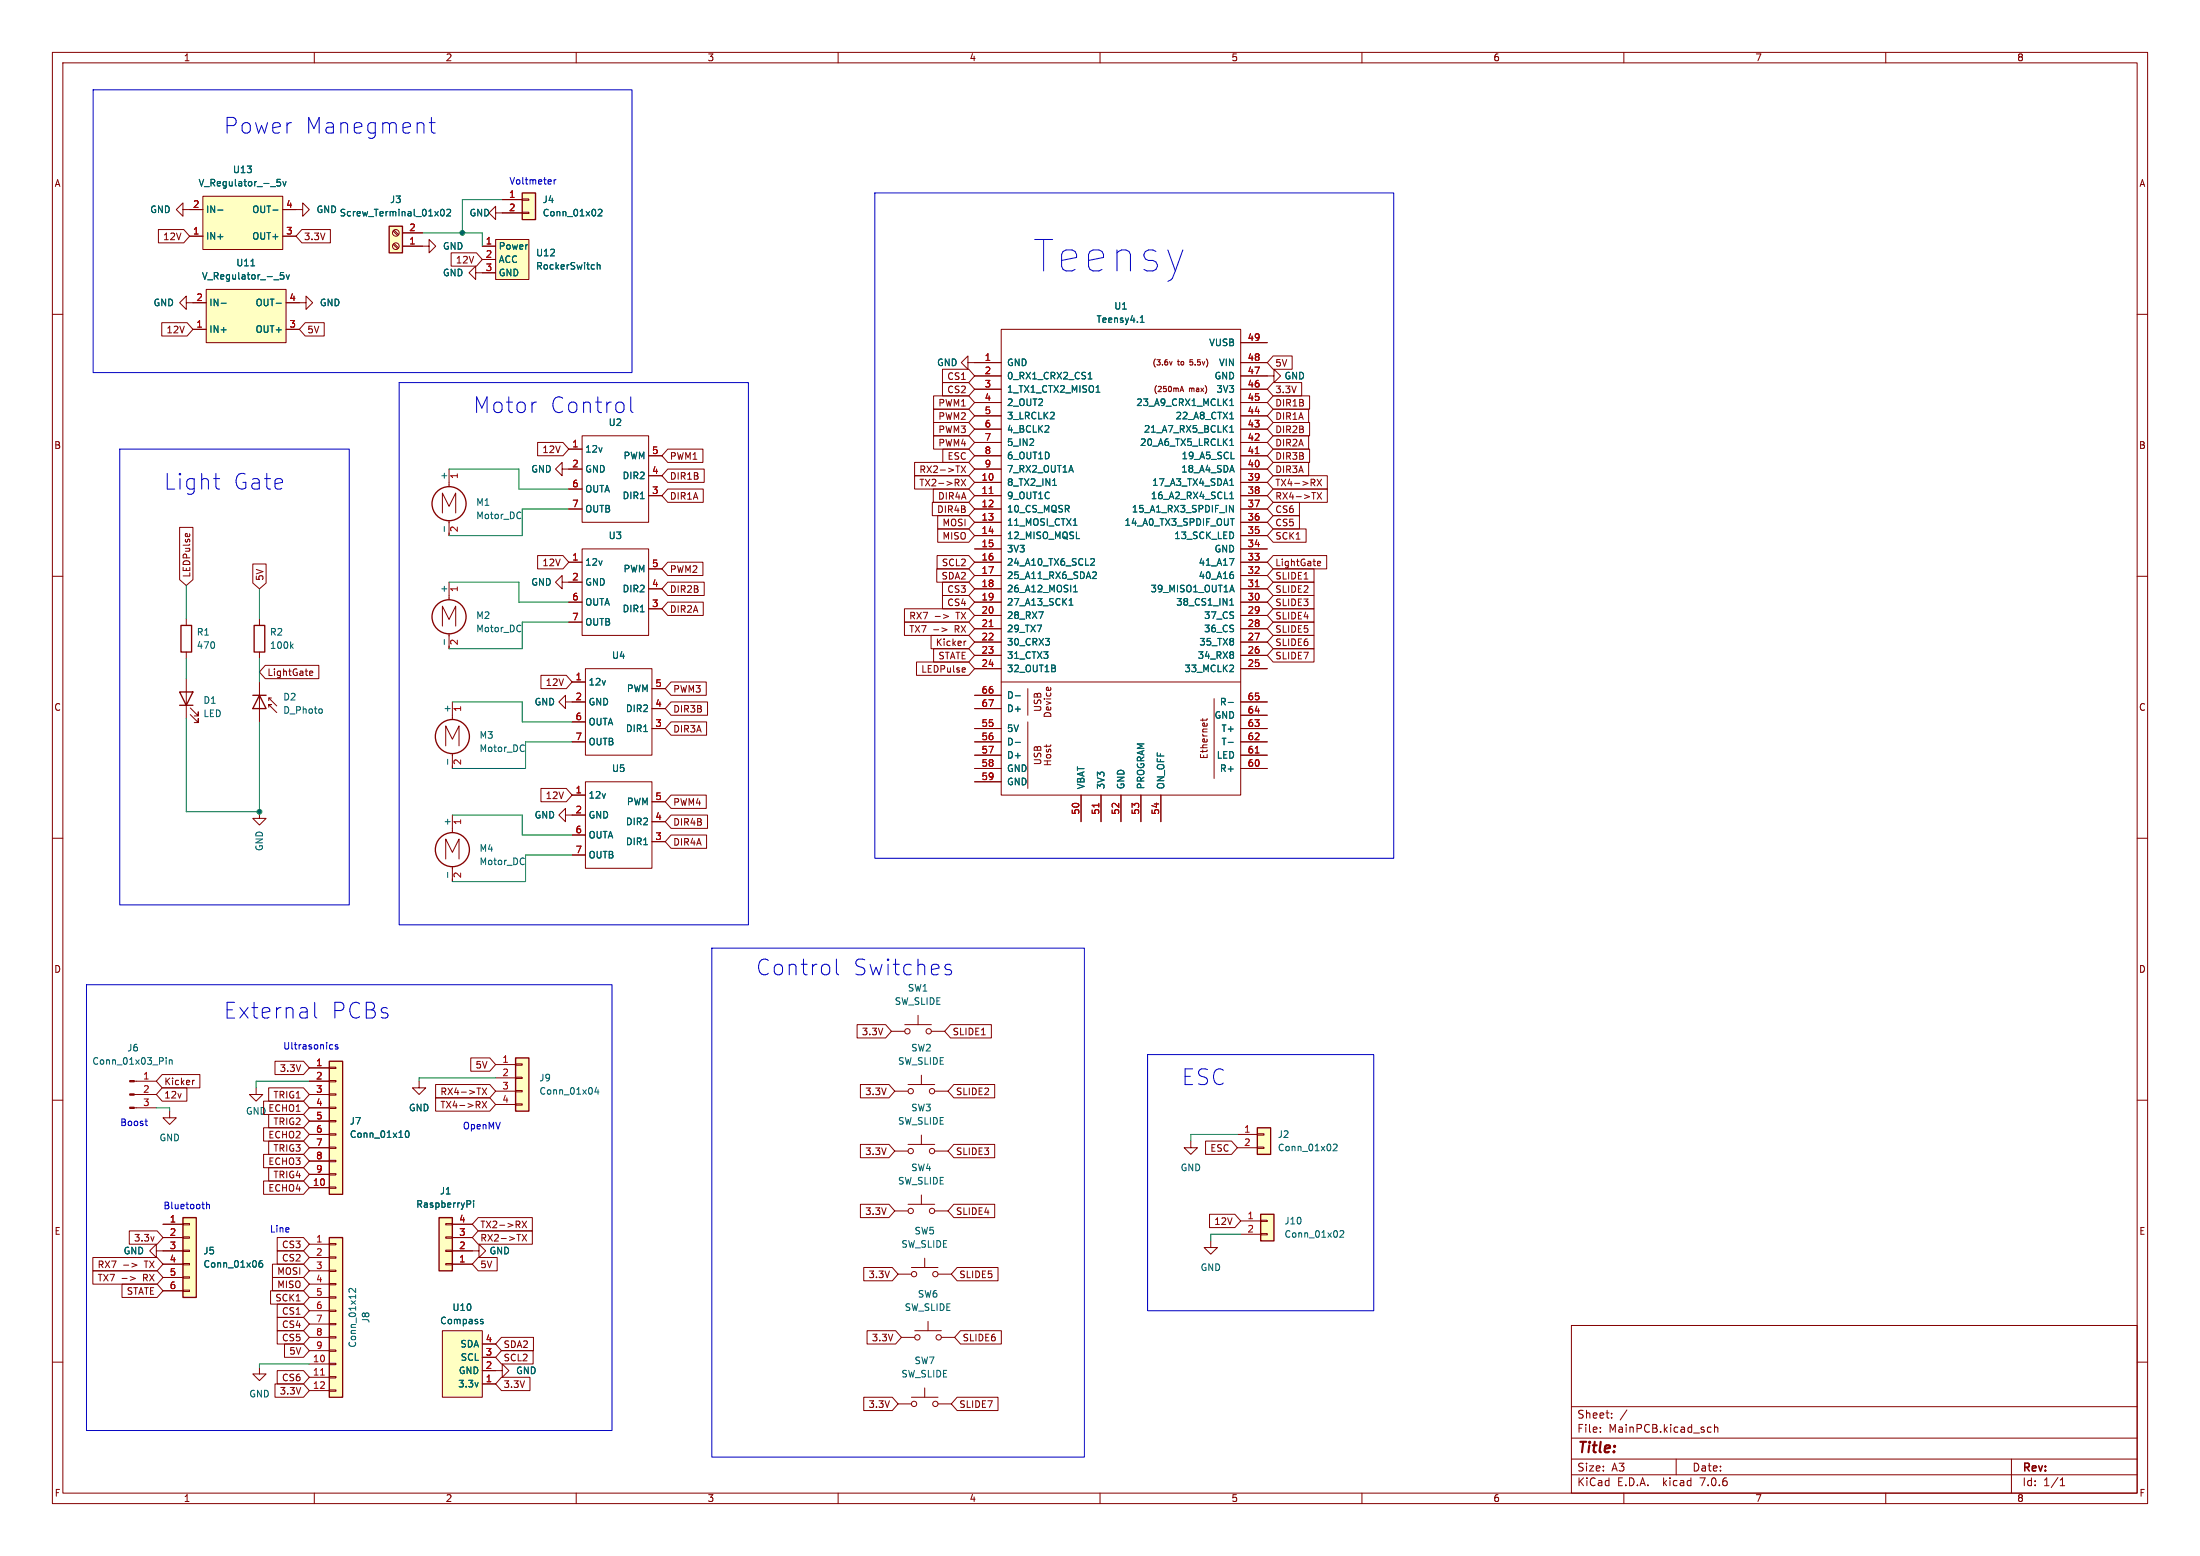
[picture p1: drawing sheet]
<svg xmlns="http://www.w3.org/2000/svg" width="420mm" height="297mm" viewBox="0 0 420 297" stroke-linecap="round" stroke-linejoin="round" font-family="sans-serif">
<g fill="none" stroke="#840000" stroke-width=".19">
<path d="M10 10h400v277h-400zM12 12h396v273h-396zM60 10v2M110 10v2M160 10v2M210 10v2M260 10v2M310 10v2M360 10v2M38.7 37.5h15.3v10.1h-15.3zM95.9 38.1h3.8M99.7 38h1.3v.2h-1.3z"/>
<path d="M10 60h2M30.2 43.8h4.9l1.1 1.3-1.1 1.3h-4.9zM34.9 40v-1.3l-1.2 1.3 1.2 1.3v-1.3h3.8M35.6 57.8v-1.3l-1.3 1.3 1.3 1.3v-1.3h3.8M36.2 45.1h2.5M39.4 55.2h15.2v10.2h-15.2zM54 40h3.8v-1.3l1.3 1.3-1.3 1.3v-1.3M54 45.1h2.5M54.6 57.8h3.8v-1.3l1.3 1.3-1.3 1.3v-1.3M57.6 43.8h5.5v2.6h-5.5l-1.1-1.3zM75.1 44.1l.8 .9M75.1 46.7l.8 .8"/>
<path d="M75.2 43.9l.9 .9M75.2 46.5l.9 .8M76.8 47h5.1v-1.3l1.3 1.3-1.3 1.3v-1.3M76.8 44.5h3.8M86.1 48.3h4.9l1.1 1.2-1.1 1.3h-4.9zM90.8 52.1v-1.3l-1.3 1.3 1.3 1.2v-1.2h3.8M92.1 47h2.5M92.1 49.5h2.5M94.6 45.7h6.4v7.6h-6.4zM94.6 40.6v-1.2l-1.3 1.2 1.3 1.3v-1.3h5.1M99.7 40.5h1.3v.3h-1.3zM408 60h2"/>
<path d="M30.9 61.6h4.8l1.1 1.3-1.1 1.2h-4.8zM36.8 62.9h2.6M54.6 62.9h2.5M58.3 61.6h3.6v2.5h-3.6l-1.2-1.2zM178.2 75.6h6.7l1.2 1.2-1.2 1.3h-6.7zM178.2 78.1h6.7l1.2 1.3-1.2 1.2h-6.7zM179.9 70.5h5l1.2 1.3-1.2 1.2h-5zM179.9 73h5l1.2 1.3-1.2 1.3h-5zM184.8 69.2v-1.3l-1.3 1.3 1.3 1.3v-1.3h6.3M186.1 79.4h5M186.1 76.8h5M186.1 74.3h5"/>
<path d="M186.1 71.8h5M191.1 62.9h45.8v88.9h-45.8zM223.8 69l-.3 .7M225.3 74.8l.3-1.1 .4 1.1M225.4 74.5h.5M236.9 71.8h6.3v-1.3l1.3 1.3-1.3 1.2v-1.2M236.9 79.4h5M236.9 76.8h5M236.9 74.3h5M236.9 69.2h5M236.9 65.4h5M243 73h5.5v2.6h-5.5l-1.1-1.3z"/>
<path d="M243 75.6h7v2.5h-7l-1.1-1.3zM243 78.1h6.8v2.5h-6.8l-1.1-1.2zM243 67.9h3.7v2.6h-3.7l-1.1-1.3zM84.5 97.9v-3.8l1.2 2.5 1.3-2.5v3.8M85.7 89.5v3.4M85.7 99.4v2.8M102.6 84.5h4.9l1.1 1.2-1.1 1.3h-4.9zM107.3 89.5v-1.2l-1.3 1.2 1.3 1.3v-1.3h3.8M108.6 85.7h2.5M108.6 93.3h2.5M108.6 97.2h2.5M111.1 83.2h12.7v16.5h-12.7z"/>
<path d="M123.8 94.6h2.6M123.8 90.8h2.6M123.8 87h2.6M127.5 85.7h6.7v2.6h-6.7l-1.1-1.3zM127.5 89.5h6.9v2.6h-6.9l-1.1-1.3zM127.5 93.3h6.8v2.6h-6.8l-1.1-1.3zM174.6 88.3h10.3l1.2 1.2-1.2 1.3h-10.3zM174.6 90.8h10.3l1.2 1.3-1.2 1.2h-10.3zM178 95.9h6.9l1.2 1.3-1.2 1.2h-6.9zM178.2 93.3h6.7l1.2 1.3-1.2 1.3h-6.7zM178.2 80.6h6.7l1.2 1.3-1.2 1.3h-6.7zM178.2 83.2h6.7l1.2 1.3-1.2 1.2h-6.7z"/>
<path d="M179 98.4h5.9l1.2 1.3-1.2 1.3h-5.9zM180 85.7h4.9l1.2 1.3-1.2 1.3h-4.9zM183.5 88.9l.8 1.3M183.5 91.5l.8 1.2M184.3 88.9l-.8 1.3M184.3 91.5l-.8 1.2M186.1 89.5h5M186.1 94.6h5M186.1 87h5M186.1 97.2h5M186.1 92.1h5M186.1 99.7h5"/>
<path d="M186.1 84.5h5M186.1 81.9h5M236.9 89.5h5M236.9 94.6h5M236.9 87h5M236.9 97.2h5M236.9 92.1h5M236.9 99.7h5M236.9 84.5h5M236.9 81.9h5M243 93.3h10.4v2.6h-10.4l-1.1-1.3zM243 85.7h7v2.6h-7l-1.1-1.3z"/>
<path d="M243 95.9h5.1v2.5h-5.1l-1.1-1.2zM243 88.3h6.8v2.5h-6.8l-1.1-1.3zM243 80.6h7v2.6h-7l-1.1-1.3zM243 98.4h5.1v2.6h-5.1l-1.1-1.3zM243 83.2h6.8v2.5h-6.8l-1.1-1.2zM243 90.8h10.4v2.5h-10.4l-1.1-1.2zM251.4 94l.9 1.3M251.4 91.5l.9 1.2M252.3 94l-.9 1.3M252.3 91.5l-.9 1.2M10 110h2M34.3 100.7h2.5v9.9l-1.2 1.2-1.3-1.2z"/>
<path d="M35.4 102l.3-.2 .1 .6M35.6 118.1v1.3M36.2 101.9v.1M48.3 107.7h2.5v3.6l-1.3 1.1-1.2-1.1zM49.5 118.1v1.3M84.5 119.5v-3.8l1.2 2.5 1.3-2.5v3.8M85.7 111.1v3.4M102.6 106h4.9l1.1 1.3-1.1 1.3h-4.9zM107.3 111.1v-1.2l-1.3 1.2 1.3 1.3v-1.3h3.8M108.6 107.3h2.5M108.6 114.9h2.5M108.6 118.7h2.5"/>
<path d="M111.1 104.8h12.7v16.5h-12.7zM123.8 116.2h2.6M123.8 112.4h2.6M123.8 108.6h2.6M127.5 111.1h6.9v2.6h-6.9l-1.1-1.3zM127.5 114.9h6.8v2.6h-6.8l-1.1-1.3zM127.5 107.3h6.7v2.6h-6.7l-1.1-1.3zM172.7 118.7h12.2l1.2 1.3-1.2 1.3h-12.2zM172.7 116.2h12.2l1.2 1.3-1.2 1.2h-12.2zM178.5 117.7h1M178.8 108.6h6.1l1.2 1.3-1.2 1.2h-6.1zM178.9 106h6l1.2 1.3-1.2 1.3h-6z"/>
<path d="M179 101h5.9l1.2 1.2-1.2 1.3h-5.9zM179.8 119.8l1 .4-1 .4M179.9 113.7h5l1.2 1.2-1.2 1.3h-5zM179.9 111.1h5l1.2 1.3-1.2 1.3h-5zM180.1 117.3l1 .4-1 .3M186.1 107.3h5M186.1 112.4h5M186.1 114.9h5M186.1 102.2h5M186.1 104.8h5M186.1 109.9h5M186.1 117.5h5"/>
<path d="M236.9 107.3h5M236.9 112.4h5M236.9 114.9h5M236.9 102.2h5M236.9 104.8h5M236.9 109.9h5M236.9 117.5h5M243 113.7h7.9v2.5h-7.9l-1.1-1.3zM243 118.7h7.9v2.6h-7.9l-1.1-1.3zM243 106h10.3v2.6h-10.3l-1.1-1.3zM243 101h6.3v2.5h-6.3l-1.1-1.3zM243 108.6h7.9v2.5h-7.9l-1.1-1.2z"/>
<path d="M243 111.1h7.9v2.6h-7.9l-1.1-1.3zM243 116.2h7.9v2.5h-7.9l-1.1-1.2zM251.6 107.9h.5M251.6 107.2l.3-.1 .2 .3-.6 .2M408 110h2M35.6 124.5v1.2M35.6 129.5v7.7M36.3 136.4l1.5 1.5v-.7v.7h-.7M36.3 135.1l1.5 1.6v-.8v.8h-.7M49.5 124.5v1.2M49.5 130.2v7.6M50.6 127h10.3v2.5h-10.3l-1.1-1.2z"/>
<path d="M51.3 135v-.5h.5h-.5l1.5 1.5M51.3 133.2v.5M51.8 133.2h-.5l1.5 1.5M59.2 128.9h.4M59.2 128.2l.3-.1 .2 .3-.6 .1M85.7 121v2.8M86.4 134v3.3M103.3 128.9h4.8l1.1 1.3-1.1 1.2h-4.8zM107.9 134v-1.3l-1.2 1.3 1.2 1.3v-1.3h3.9M109.2 130.2h2.6M109.2 137.8h2.6M111.8 127.6h12.7v16.5h-12.7z"/>
<path d="M124.5 139.1h2.5M124.5 135.3h2.5M124.5 131.4h2.5M128.1 137.8h6.8v2.5h-6.8l-1.1-1.2zM128.1 130.2h6.7v2.5h-6.7l-1.1-1.3zM128.1 134h7v2.5h-7l-1.1-1.2zM175 126.4h9.9l1.2 1.2-1.2 1.3h-9.9zM177.7 121.3h7.2l1.2 1.3-1.2 1.2h-7.2zM178.2 123.8h6.7l1.2 1.3-1.2 1.3h-6.7zM178.2 120.2h1M184.1 127.5l.2 .3-.6 .1M184.2 128.2l-.1 .1"/>
<path d="M184.4 122.4l-.4 .2M186.1 139.1h5M186.1 135.3h5M186.1 120h5M186.1 122.6h5M186.1 125.1h5M186.1 127.6h5M186.1 132.7h5M191.1 130.2h45.8M196.2 131.4v5.1M196.2 137.8v12.7M199.8 131.2h.3l.1 .6"/>
<path d="M229.6 137.2v.4M230.4 137.2l-.1 .3h-1.1M231.8 133.4v15.2M236.9 134h5M236.9 139.1h5M236.9 120h5M236.9 122.6h5M236.9 125.1h5M236.9 127.6h5M236.9 136.5h5M243 123.8h7.9v2.6h-7.9l-1.1-1.3zM243 121.3h7.9v2.5h-7.9l-1.1-1.2z"/>
<path d="M10 160h2M49.5 154.9v1.3h1.3l-1.3 1.3-1.2-1.3h1.2M85.1 142.4v-3.8l1.3 2.5 1.2-2.5v3.8M86.4 143.8v2.9M86.4 155.6v3.3M103.3 150.5h4.8l1.1 1.3-1.1 1.2h-4.8zM107.9 155.6v-1.3l-1.2 1.3 1.2 1.2v-1.2h3.9M109.2 151.8h2.6M109.2 159.4h2.6M109.2 141.6h2.6M111.8 149.2h12.7v16.5h-12.7zM124.5 156.8h2.5"/>
<path d="M124.5 153h2.5M128.1 151.8h6.7v2.5h-6.7l-1.1-1.3zM128.1 155.6h7v2.5h-7l-1.1-1.3zM128.1 159.4h6.8v2.5h-6.8l-1.1-1.2zM186.1 141.6h5M186.1 144.1h5M186.1 146.7h5M186.1 149.2h5M199.8 142.1v.5M200.6 142.1v.2M206.4 151.8v5M210.2 151.8v5"/>
<path d="M214 151.8v5M217.8 151.8v5M221.6 151.8v5M236.9 141.6h5M236.9 144.1h5M236.9 146.7h5M408 160h2M85.1 164v-3.9l1.3 2.6 1.2-2.6v3.9M86.4 165.4v2.9M109.2 163.2h2.6M124.5 160.7h2.5M163.6 195.6h5.5l1.1 1.3-1.1 1.2h-5.5z"/>
<path d="M170.2 196.9h2.5M172.7 195.6h5.1M175.3 193.8v1.8M177.8 196.9h2.5M181.5 195.6h7.8v2.5h-7.8l-1.2-1.2zM10 210h2M25.6 206.4h4.2M25.6 208.9h4.2M25.6 211.5h4.2M31 207.6h4.7v2.6h-4.7l-1.2-1.3zM31 205.1h7.2v2.5h-7.2l-1.2-1.2zM32.4 212.1v1.3h-1.3l1.3 1.2 1.3-1.2h-1.3"/>
<path d="M37.1 206.2l-.3 .2M48.9 207.6v1.3h1.3l-1.3 1.3-1.3-1.3h1.3M50.3 210.2h7.6l1.2 1.3-1.2 1.2h-7.6zM50.3 215.3h7.6l1.2 1.2-1.2 1.3h-7.6zM51.3 207.6h6.6l1.2 1.3-1.2 1.3h-6.6zM51.3 212.7h6.6l1.2 1.3-1.2 1.3h-6.6zM51.3 217.8h6.6l1.2 1.3-1.2 1.2h-6.6zM52.5 202.6h5.4l1.2 1.2-1.2 1.3h-5.4zM59.1 203.8h3.8M59.1 206.4h3.8M59.1 208.9h3.8M59.1 211.5h3.8"/>
<path d="M59.1 214h3.8M59.1 216.5h3.8M59.1 219.1h3.8M62.9 218.9h1.2v.3h-1.2zM62.9 216.4h1.2v.3h-1.2zM62.9 213.9h1.2v.2h-1.2zM62.9 211.3h1.2v.3h-1.2zM62.9 208.8h1.2v.2h-1.2zM62.9 206.2h1.2v.3h-1.2zM62.9 203.7h1.2v.3h-1.2zM80 206.4v1.2h1.3l-1.3 1.3-1.3-1.3h1.3M83.2 209.5h10.3l1.1 1.3-1.1 1.3h-10.3z"/>
<path d="M83.2 207h10.3l1.1 1.3-1.1 1.3h-10.3zM89.9 201.9h3.6l1.1 1.3-1.1 1.3h-3.6zM92.1 210.2l.8 1.3M92.1 207.7l.8 1.3M92.9 210.2l-.8 1.3M92.9 207.7l-.8 1.3M94.6 203.2h3.8M94.6 205.7h3.8M94.6 208.3h3.8M94.6 210.8h3.8M98.4 210.7h1.3v.2h-1.3zM98.4 208.2h1.3v.2h-1.3z"/>
<path d="M98.4 205.6h1.3v.3h-1.3zM98.4 203.1h1.3v.2h-1.3zM164.3 218.4h5.4l1.1 1.3-1.1 1.3h-5.4zM164.3 207h5.4l1.1 1.3-1.1 1.3h-5.4zM170.8 208.3h2.6M170.8 219.7h2.6M173.4 218.4h5M173.4 207h5M175.9 205.2v1.8M175.9 216.7v1.7M178.4 208.3h2.6M178.4 219.7h2.6"/>
<path d="M182.1 218.4h7.8v2.6h-7.8l-1.1-1.3zM182.1 207h7.8v2.6h-7.8l-1.1-1.3zM227.3 217.8v1.3h1.3l-1.3 1.2-1.2-1.2h1.2M230.1 217.8h5l1.1 1.3-1.1 1.2h-5zM236.2 216.5h3.8M236.2 219.1h3.8M240 218.9h1.3v.3h-1.3zM240 216.4h1.3v.3h-1.3zM408 210h2M24.7 234.9h5.3l1.1 1.3-1.1 1.3h-5.3zM29.8 238.8v-1.3l-1.2 1.3 1.2 1.2v-1.2h5.1M31.1 236.2h3.8"/>
<path d="M31.1 233.7h3.8M34.9 238.6h1.3v.3h-1.3zM34.9 236.1h1.3v.2h-1.3zM34.9 233.6h1.3v.2h-1.3zM50.3 220.3h7.6l1.2 1.3-1.2 1.3h-7.6zM50.3 225.4h7.6l1.2 1.3-1.2 1.3h-7.6zM51.3 222.9h6.6l1.2 1.3-1.2 1.2h-6.6zM52.9 238.8h5l1.2 1.2-1.2 1.3h-5zM52.9 236.2h5l1.2 1.3-1.2 1.3h-5zM59.1 226.7h3.8M59.1 221.6h3.8M59.1 224.2h3.8"/>
<path d="M59.1 237.5h3.8M62.9 226.6h1.2v.2h-1.2zM62.9 224h1.2v.3h-1.2zM62.9 221.5h1.2v.2h-1.2zM62.9 239.9h1.2v.3h-1.2zM62.9 237.4h1.2v.2h-1.2zM85.1 233.6h1.3v.2h-1.3zM85.1 236.1h1.3v.2h-1.3zM85.1 238.6h1.3v.3h-1.3zM86.4 238.8h5v-1.3l1.3 1.3-1.3 1.2v-1.2M86.4 236.2h3.8M86.4 233.7h3.8"/>
<path d="M91.3 232.4h10.3v2.6h-10.3l-1.1-1.3zM91.3 234.9h10.3v2.6h-10.3l-1.1-1.3zM99.7 233.1l.8 1.3M99.7 235.6l.8 1.3M100.5 233.1l-.8 1.3M100.5 235.6l-.8 1.3M164.3 229.9h5.4l1.1 1.2-1.1 1.3h-5.4zM170.8 231.1h2.6M173.4 229.9h5M175.9 228.1v1.8M178.4 231.1h2.6M182.1 229.9h7.8v2.5h-7.8l-1.1-1.3z"/>
<path d="M230.9 231.8h4.8l1.2 1.2-1.2 1.3h-4.8zM231.1 236.9v1.2h1.3l-1.3 1.3-1.2-1.3h1.2M236.9 233h3.8M236.9 235.6h3.8M240.7 235.5h1.2v.2h-1.2zM240.7 232.9h1.2v.3h-1.2zM10 260h2M17.7 242.6h12.3l1.1 1.2-1.1 1.3h-12.3zM17.7 240h12.3l1.1 1.3-1.1 1.3h-12.3zM23.3 245.1h6.7l1.1 1.3-1.1 1.3h-6.7zM23.3 244h1M23.6 241.5h1"/>
<path d="M24.9 243.7l.9 .3-.9 .4M25.2 241.1l.9 .4-.9 .3M31.1 241.3h3.8M31.1 243.8h3.8M31.1 246.4h3.8M34.9 246.3h1.3v.2h-1.3zM34.9 243.7h1.3v.3h-1.3zM34.9 241.2h1.3v.2h-1.3zM51.7 246.4h6.2l1.2 1.2-1.2 1.3h-6.2zM52 241.3h5.9l1.2 1.3-1.2 1.2h-5.9zM52 243.8h5.9l1.2 1.3-1.2 1.3h-5.9zM52.9 248.9h5l1.2 1.3-1.2 1.3h-5z"/>
<path d="M52.9 254h5l1.2 1.3-1.2 1.2h-5zM52.9 251.5h5l1.2 1.2-1.2 1.3h-5zM54.3 256.5h3.6l1.2 1.3-1.2 1.3h-3.6zM59.1 240h3.8M59.1 242.6h3.8M59.1 245.1h3.8M59.1 247.6h3.8M59.1 250.2h3.8M59.1 252.7h3.8M59.1 255.3h3.8M59.1 257.8h3.8M62.9 257.7h1.2v.2h-1.2z"/>
<path d="M62.9 255.1h1.2v.3h-1.2zM62.9 252.6h1.2v.3h-1.2zM62.9 250.1h1.2v.2h-1.2zM62.9 247.5h1.2v.3h-1.2zM62.9 245h1.2v.2h-1.2zM62.9 242.4h1.2v.3h-1.2zM84.5 254h7.6v12.7h-7.6zM85.1 241.2h1.3v.2h-1.3zM86.4 241.3h3.8M91.3 240h3.6v2.6h-3.6l-1.1-1.3zM92.1 259.1h2.5M92.1 256.5h2.5"/>
<path d="M95.7 257.8h6.1v2.6h-6.1l-1.1-1.3zM95.7 255.3h6.1v2.5h-6.1l-1.1-1.3zM164.9 241.9h5.4l1.1 1.3-1.1 1.3h-5.4zM165.5 254h5.5l1.1 1.3-1.1 1.2h-5.5zM171.4 243.2h2.6M172.1 255.3h2.5M174 241.9h5.1M174.6 254h5.1M176.5 240.2v1.7M177.2 252.2v1.8M179.1 243.2h2.5M179.7 255.3h2.5"/>
<path d="M182.7 241.9h7.8v2.6h-7.8l-1.1-1.3zM183.4 254h7.8v2.5h-7.8l-1.2-1.2zM300 253h108v32h-108zM408 260h2M49.5 261v1.3h1.3l-1.3 1.2-1.2-1.2h1.2M52.5 264.2h5.4l1.2 1.2-1.2 1.3h-5.4zM52.9 261.6h5l1.2 1.3-1.2 1.3h-5zM59.1 260.3h3.8M59.1 262.9h3.8M59.1 265.4h3.8M62.9 265.3h1.2v.3h-1.2zM62.9 262.8h1.2v.2h-1.2z"/>
<path d="M62.9 260.2h1.2v.3h-1.2zM92.1 261.6h3.8v-1.3l1.3 1.3-1.3 1.3v-1.3M92.1 264.2h2.5M95.7 262.9h5.5v2.5h-5.5l-1.1-1.2zM164.9 266.7h5.4l1.1 1.3-1.1 1.2h-5.4zM171.4 268h2.6M174 266.7h5.1M176.5 264.9v1.8M179.1 268h2.5M182.7 266.7h7.8v2.5h-7.8l-1.1-1.2zM300 278.5h108M300 274.5h108"/>
<path d="M300 268.5h108M305.5 273.2v.2M305.5 272.5v.1M307.7 270.5v.2M307.7 269.8v.1M310.6 269.1l-1.3 1.9M320 278.5v3M326.2 272.4l.5 .1M326.7 273.3l-.5 .1M327.3 272.5l.2-.1 .4 .1v.9M327.3 271.9v1.5M384 278.5v6.5"/>
<path d="M60 285v2M110 285v2M160 285v2M210 285v2M260 285v2M300 281.5h108M310 285v2M360 285v2M393.3 283.6h.9M393.3 282.5l.4-.4v1.5"/>
<circle cx="75.6" cy="47" r=".63"/>
<circle cx="75.6" cy="44.4" r=".63"/>
<circle cx="173.2" cy="196.9" r=".51"/>
<circle cx="177.3" cy="196.9" r=".51"/>
<circle cx="173.9" cy="208.3" r=".51"/>
<circle cx="173.9" cy="219.7" r=".51"/>
<circle cx="177.9" cy="208.3" r=".51"/>
<circle cx="177.9" cy="219.7" r=".51"/>
<circle cx="173.9" cy="231.1" r=".51"/>
<circle cx="177.9" cy="231.1" r=".51"/>
<circle cx="174.5" cy="243.2" r=".51"/>
<circle cx="175.1" cy="255.3" r=".51"/>
<circle cx="178.6" cy="243.2" r=".51"/>
<circle cx="179.2" cy="255.3" r=".51"/>
<circle cx="174.5" cy="268" r=".51"/>
<circle cx="178.6" cy="268" r=".51"/>
</g>
<g fill="#ffffc2" stroke="#ffffc2" stroke-width=".19">
<path d="M84.5 254h7.6v12.7h-7.6z"/>
<path d="M98.4 201.9h2.6v10.2h-2.6z"/>
<path d="M62.9 202.6h2.5v25.4h-2.5z"/>
<path d="M62.9 236.2h2.5v30.5h-2.5z"/>
<path d="M74.3 43.2h2.5v5.1h-2.5z"/>
<path d="M39.4 55.2h15.2v10.2h-15.2z"/>
<path d="M94.6 45.7h6.4v7.6h-6.4z"/>
<path d="M99.7 36.8h2.5v5.1h-2.5z"/>
<path d="M83.8 232.4h2.6v10.2h-2.6z"/>
<path d="M34.9 232.4h2.6v15.2h-2.6z"/>
<path d="M38.7 37.5h15.3v10.1h-15.3z"/>
<path d="M240 215.3h2.6v5h-2.6z"/>
<path d="M240.7 231.8h2.5v5.1h-2.5z"/>
</g>
<g fill="none" stroke="#006464" stroke-width=".19">
<path d="M53.5 34.2h-.6v.6l.1-.1 .5 .1 .1 .2-.1 .4-.2 .1-.4-.1M54 34.7l.3 .8 .3-.8M41.6 40.1h.9M42.2 57.9h1M47.9 50.7h.7M52.1 40.1h1M52.7 57.9h1M54.2 52h-.6l-.1 .6 .2-.1 .4 .1 .1 .1v.5l-.2 .1-.5-.1M54.6 52.4l.3 .9 .3-.9M84.3 40l.1-.1a.68 .68 0 0 1 .4 .7 .68 .68 0 0 1-.4 .6 .84 .84 0 0 1-.1-1.2zM85.3 40.1l.5-.2 .2 .4-.8 .9h.8M114 50.1v1.3"/>
<path d="M114 50.7l.2-.2 .3 .1 .1 .8M114.2 40.1l.5-.2 .2 .4-.8 .9h.8M207.7 72.3h.8M207.9 71.4l.2-.3v1.2M209.2 74.9h.8M217.7 61.5h.7M217.7 60.6l.3-.3v1.2M234.8 76.5l.3-.4v1.3M234.8 80h.7M234.8 77.4h.7M99.4 97.8v.1M99.4 98.9h.1"/>
<path d="M201 92.7h.7M234.7 96.5l.7 1.2v-1.2M234.8 92.7h.7M234.8 84.1l.3-.3v1.2M234.8 81.6l.3-.4v1.3M234.8 94.3l.3-.4v1.3M234.8 95.2h.7M234.8 85h.7M234.8 82.5h.7M234.9 99h.7M235 91.6l.1-.2v1.3M235 87.6h.6"/>
<path d="M84.8 100.5v.9M99.4 119.4h.1M198.3 116.8h.8l-.5 1.3M204.1 115.5h.7M204.1 114.6l.4-.4v1.3M204.9 100.3h.7M205 113h.7M205 112.1l.3-.4v1.3M208.4 106.6l.4 .1 .1 .3-.7 .9h.7M208.8 109.2h.4l.1 .3-.8 .9h.8M234.7 106.6h.9l-.6 1.3M234.8 115.5h.7"/>
<path d="M234.8 114.6l.3-.4v1.3M234.9 112.6h.6M235.2 111.7l.4 1.3M235.4 109.7l.1 .2-.1 .5M55.6 123.3l.4 .5M56 122.9l-.5 .5M61.4 135.4l.1 .1-.1 .6M84.8 122.1v.9M99.4 120.5h.1M193.8 132.8h1M234.5 134.1h.9M235.4 127l.1 .2-.1 .3-.7 .7h.8"/>
<path d="M85.5 144.9v1M100 142.2l.1 .1M100.1 143.3l-.1 .1M193.8 141.7h1M234.5 141.7h.9M85.5 166.5v1M100 163.8l.1 .1M100.1 164.9l-.1 .1M31.7 201.9v.1M31.7 202.3v.8M32.3 202.3v.8M32.3 202.4l.2-.1 .3 .1 .1 .7"/>
<path d="M77.5 216l.2-.2a.68 .68 0 0 1 .4 .7 .68 .68 0 0 1-.4 .6l-.3-.5zM113.9 207.5l-.3 .9h.8M114.2 208v.9M254.5 218.5l.5-.1 .3 .3-.8 1h.8M89.1 229.2h.5l.3 .2-.2 .4h-.6M90.4 229.2v.1M90.4 229.6v.8M255.8 235l.5-.1 .2 .4-.8 .9h.8M50 240.6l-.3 .1a.86 .86 0 0 0 0 1.2l.4-.1 .1-.5-.3-.2h-.2l-.3 .2M67.9 245.9v.8l-.9-.8-.4 .3 .1 .5M91.9 252.3h.3l.1 .2-.5 .2M91.9 251.8l.3 .1"/>
</g>
<g fill="none" stroke="#840000" stroke-width=".25">
<path d="M99.7 36.8h2.5v5.1h-2.5zM74.3 43.2h2.5v5.1h-2.5zM34.5 119.4h2.1v5.1h-2.1zM48.5 119.4h2v5.1h-2zM34.3 132.1h2.5l-1.2 2.5zM34.3 134.6h2.5M48.3 132.7h2.5M49.5 132.7l1.3 2.6h-2.5zM62.9 202.6h2.5v25.4h-2.5zM98.4 201.9h2.6v10.2h-2.6zM240 215.3h2.6v5h-2.6zM34.9 232.4h2.6v15.2h-2.6z"/>
<path d="M62.9 236.2h2.5v30.5h-2.5zM83.8 232.4h2.6v10.2h-2.6zM240.7 231.8h2.5v5.1h-2.5z"/>
<circle cx="85.7" cy="96.1" r="3.3"/>
<circle cx="85.7" cy="117.7" r="3.3"/>
<circle cx="86.4" cy="140.6" r="3.3"/>
<circle cx="86.4" cy="162.2" r="3.3"/>
</g>
<path d="M188.8 94.2h.8M239.6 86.6h.8M188.8 119.6h.8M239.6 112h.8M209.8 153.3v.8M239.6 143.7h.8M61.2 262.5h.7" fill="none" stroke="#a90000" stroke-width=".19"/>
<g fill="#840000" stroke="#840000" stroke-width=".19">
<path d="M24.8 211.3h.8v.3h-.8z"/>
<path d="M24.8 208.8h.8v.2h-.8z"/>
<path d="M24.8 206.2h.8v.3h-.8z"/>
</g>
<g fill="none" stroke="#0000c2" stroke-width=".19">
<path d="M17.8 17.1h102.8v54h-102.8zM81.9 23.4h1.2M82.4 22.4v2.6l.1 .3 .6 .1M105.8 34.3v.8M106.1 34.3l-.3 .2M167 36.8h99.1v127h-99.1zM76.2 73h66.7v103.5h-66.7zM102.1 76.7h.3M120.4 75.7v2.6l.2 .3 .2 .1M22.9 85.7h43.8v87h-43.8zM40.8 91.4h1.1M41.4 93.2l.5 .2"/>
<path d="M16.5 188h100.3v85h-100.3zM60.1 191.3v2.6l.1 .3 .3 .1M63.1 199.4l.4 .1M64.5 199.5l-.3-.1-.2 .2 .1 .2 .4 .1v.3h-.5M135.9 181h71.1v97.1h-71.1zM159.7 183.1v2.5l.1 .3 .3 .2M180.5 184.9l1 .3 .2 .4-.2 .3-.3 .2-.8-.2M180.5 184.2l.3-.1 .7 .1M27.7 214h.5M27.9 214.8l.3 .1M63.5 200.2h-.4M219.1 201.3h43.2v48.9h-43.2z"/>
<path d="M39.4 229.5v1.2M39.4 230l.2-.1h.3l.1 .8"/>
</g>
<g fill="none" stroke="#009600" stroke-width=".19">
<path d="M95.9 38.1h-7.6v6.4M80.6 44.5h11.5v2.5M85.7 89.5h13.4v3.8h9.5M108.6 97.2h-8.9v5h-14M35.6 111.8v6.3M49.5 112.4v5.7M85.7 111.1h13.4v3.8h9.5M108.6 118.7h-8.9v5.1h-14M35.6 137.2v17.7h13.9v-17.1M35.6 125.7v3.8M49.5 125.7v4.5M86.4 134h13.3v3.8h9.5"/>
<path d="M86.4 155.6h13.3v3.8h9.5M109.2 141.6h-8.9v5.1h-13.9M109.2 163.2h-8.9v5.1h-13.9M29.8 211.5h2.6v.6M59.1 206.4h-10.2v1.2M94.6 205.7h-14.6v.7M236.2 216.5h-8.9v1.3M236.9 235.6h-5.8v1.3M59.1 260.3h-9.6v.7"/>
</g>
<g fill="#009600" stroke="#009600" stroke-width=".19">
<circle cx="88.3" cy="44.5" r=".46"/>
<circle cx="49.5" cy="154.9" r=".46"/>
</g>
<text font-size="8.4" fill="#0000c2" x="196.8" y="52.5">Teensy</text>
<g font-size="4.2" fill="#0000c2">
<text x="42.5" y="25.8">Power</text>
<text x="58" y="25.8">Manegment</text>
<text x="90.2" y="79.1">Motor</text>
<text x="104.7" y="79.1">Control</text>
<text x="31.1" y="93.7">Light</text>
<text x="44.3" y="93.7">Gate</text>
<text x="144.1" y="186.4">Control</text>
<text x="162.6" y="186.4">Switches</text>
<text x="42.5" y="194.7">External</text>
<text x="63" y="194.7">PCBs</text>
<text x="225.4" y="207.4">ESC</text>
</g>
<text font-size="2.8" fill="#840000" x="301" y="277.9">Title:</text>
<g font-size="2.1" fill="#840000">
<text x="301" y="273.7">File:</text>
<text x="301" y="271">Sheet:</text>
<text x="307.1" y="273.7">MainPCB.kicad_sch</text>
<text x="301" y="281.1">Size:</text>
<text x="307.6" y="281.1">A3</text>
<text x="323" y="281.1">Date:</text>
<text x="386" y="281.3">Rev:</text>
<text x="301" y="283.9">KiCad</text>
<text x="308.7" y="283.9">E.D.A.</text>
<text x="317.6" y="283.9">kicad</text>
<text x="324.8" y="283.9">7.0.6</text>
<text x="386" y="283.9">Id:</text>
<text x="390.1" y="283.9">1/1</text>
</g>
<g font-size="1.8" fill="#840000">
<text x="35" y="11.9">1</text>
<text x="85" y="11.9">2</text>
<text x="135" y="11.9">3</text>
<text x="185" y="11.9">4</text>
<text x="235" y="11.9">5</text>
<text x="285" y="11.9">6</text>
<text x="335" y="11.9">7</text>
<text x="385" y="11.9">8</text>
<text x="10.3" y="35.9">A</text>
<text x="408.3" y="35.9">A</text>
<text x="31.1" y="46">12V</text>
<text x="57.9" y="46">3.3V</text>
<text x="86.9" y="50.5">12V</text>
<text x="31.7" y="63.8">12V</text>
<text x="58.6" y="63.8">5V</text>
<text x="243.4" y="70.2">5V</text>
<text x="179" y="77.8">PWM1</text>
<text x="180.7" y="72.7">CS1</text>
<text x="180.7" y="75.2">CS2</text>
<text x="243.4" y="75.2">3.3V</text>
<text x="243.4" y="77.8">DIR1B</text>
<text x="179" y="82.9">PWM3</text>
<text x="179" y="80.3">PWM2</text>
<text x="243.4" y="82.9">DIR2B</text>
<text x="243.4" y="80.3">DIR1A</text>
<text x="10.3" y="85.9">B</text>
<text x="103.4" y="86.7">12V</text>
<text x="127.8" y="87.9">PWM1</text>
<text x="179" y="85.4">PWM4</text>
<text x="180.8" y="87.9">ESC</text>
<text x="243.4" y="87.9">DIR3B</text>
<text x="243.4" y="85.4">DIR2A</text>
<text x="408.2" y="85.9">B</text>
<text x="127.8" y="91.8">DIR1B</text>
<text x="127.8" y="95.6">DIR1A</text>
<text x="175.4" y="90.5">RX2-&gt;TX</text>
<text x="175.4" y="93">TX2-&gt;RX</text>
<text x="179" y="95.6">DIR4A</text>
<text x="243.4" y="95.6">RX4-&gt;TX</text>
<text x="243.4" y="90.5">DIR3A</text>
<text x="243.4" y="93">TX4-&gt;RX</text>
<text x="178.8" y="98.1">DIR4B</text>
<text x="179.8" y="100.6">MOSI</text>
<text x="243.4" y="98.1">CS6</text>
<text x="243.4" y="100.6">CS5</text>
<text x="179.8" y="103.2">MISO</text>
<text x="243.4" y="103.2">SCK1</text>
<text x="36.5" y="110.3" transform="rotate(-90 36.5 110.3)">LEDPulse</text>
<text x="50.5" y="111" transform="rotate(-90 50.5 111)">5V</text>
<text x="103.4" y="108.3">12V</text>
<text x="127.8" y="113.3">DIR2B</text>
<text x="127.8" y="109.5">PWM2</text>
<text x="179.6" y="110.8">SDA2</text>
<text x="179.7" y="108.3">SCL2</text>
<text x="180.7" y="113.3">CS3</text>
<text x="243.4" y="108.3">LightGate</text>
<text x="243.4" y="110.8">SLIDE1</text>
<text x="243.4" y="113.3">SLIDE2</text>
<text x="127.8" y="117.2">DIR2A</text>
<text x="173.5" y="118.4">RX7</text>
<text x="180.7" y="115.9">CS4</text>
<text x="182.7" y="118.4">TX</text>
<text x="243.4" y="115.9">SLIDE3</text>
<text x="243.4" y="118.4">SLIDE4</text>
<text x="173.5" y="121">TX7</text>
<text x="178.6" y="123.5">Kicker</text>
<text x="182.3" y="121">RX</text>
<text x="243.4" y="121">SLIDE5</text>
<text x="243.4" y="123.5">SLIDE6</text>
<text x="51" y="129.2">LightGate</text>
<text x="104.1" y="131.1">12V</text>
<text x="175.8" y="128.6">LEDPulse</text>
<text x="179" y="126">STATE</text>
<text x="243.4" y="126">SLIDE7</text>
<text x="10.3" y="135.9">C</text>
<text x="128.4" y="132.4">PWM3</text>
<text x="128.4" y="136.2">DIR3B</text>
<text x="199" y="136" transform="rotate(-90 199 136)">USB</text>
<text x="200.9" y="137.2" transform="rotate(-90 200.9 137.2)">Device</text>
<text x="408.2" y="135.9">C</text>
<text x="128.4" y="140">DIR3A</text>
<text x="199" y="146.2" transform="rotate(-90 199 146.2)">USB</text>
<text x="200.9" y="146.4" transform="rotate(-90 200.9 146.4)">Host</text>
<text x="230.7" y="145" transform="rotate(-90 230.7 145)">Ethernet</text>
<text x="104.1" y="152.7">12V</text>
<text x="128.4" y="154">PWM4</text>
<text x="128.4" y="157.8">DIR4B</text>
<text x="128.4" y="161.6">DIR4A</text>
<text x="10.3" y="185.9">D</text>
<text x="408.2" y="185.9">D</text>
<text x="164.4" y="197.8">3.3V</text>
<text x="181.8" y="197.8">SLIDE1</text>
<text x="31.3" y="209.9">12v</text>
<text x="31.3" y="207.3">Kicker</text>
<text x="52.1" y="209.9">TRIG1</text>
<text x="53.3" y="204.8">3.3V</text>
<text x="84" y="209.2">RX4-&gt;TX</text>
<text x="90.7" y="204.2">5V</text>
<text x="165.1" y="209.2">3.3V</text>
<text x="182.4" y="209.2">SLIDE2</text>
<text x="51.1" y="212.4">ECHO1</text>
<text x="52.1" y="214.9">TRIG2</text>
<text x="84" y="211.8">TX4-&gt;RX</text>
<text x="51.1" y="217.5">ECHO2</text>
<text x="52.1" y="220">TRIG3</text>
<text x="165.1" y="220.7">3.3V</text>
<text x="182.4" y="220.7">SLIDE3</text>
<text x="231" y="220">ESC</text>
<text x="51.1" y="222.6">ECHO3</text>
<text x="51.1" y="227.6">ECHO4</text>
<text x="52.1" y="225.1">TRIG4</text>
<text x="165.1" y="232.1">3.3V</text>
<text x="182.4" y="232.1">SLIDE4</text>
<text x="231.7" y="234">12V</text>
<text x="10.3" y="235.9">E</text>
<text x="25.5" y="237.2">3.3v</text>
<text x="53.7" y="238.4">CS3</text>
<text x="91.6" y="234.6">TX2-&gt;RX</text>
<text x="91.6" y="237.2">RX2-&gt;TX</text>
<text x="408.3" y="235.9">E</text>
<text x="18.5" y="244.8">TX7</text>
<text x="18.5" y="242.3">RX7</text>
<text x="27.4" y="244.8">RX</text>
<text x="27.7" y="242.3">TX</text>
<text x="52.8" y="243.5">MOSI</text>
<text x="53.7" y="241">CS2</text>
<text x="91.6" y="242.3">5V</text>
<text x="165.7" y="244.2">3.3V</text>
<text x="183" y="244.2">SLIDE5</text>
<text x="24.1" y="247.3">STATE</text>
<text x="52.5" y="248.6">SCK1</text>
<text x="52.8" y="246.1">MISO</text>
<text x="53.7" y="251.1">CS1</text>
<text x="53.7" y="256.2">CS5</text>
<text x="53.7" y="253.7">CS4</text>
<text x="96" y="257.5">SDA2</text>
<text x="166.3" y="256.2">3.3V</text>
<text x="183.7" y="256.2">SLIDE6</text>
<text x="53.7" y="263.8">CS6</text>
<text x="55.1" y="258.8">5V</text>
<text x="96" y="260">SCL2</text>
<text x="53.3" y="266.4">3.3V</text>
<text x="96" y="265.1">3.3V</text>
<text x="165.7" y="268.9">3.3V</text>
<text x="183" y="268.9">SLIDE7</text>
<text x="10.3" y="285.9">F</text>
<text x="35" y="286.9">1</text>
<text x="85" y="286.9">2</text>
<text x="135" y="286.9">3</text>
<text x="185" y="286.9">4</text>
<text x="235" y="286.9">5</text>
<text x="285" y="286.9">6</text>
<text x="335" y="286.9">7</text>
<text x="385" y="286.9">8</text>
<text x="408.3" y="285.9">F</text>
</g>
<g font-size="1.8" fill="#006464">
<text x="37.8" y="35.8">V_Regulator_-_5v</text>
<text x="44.4" y="33.2">U13</text>
<text x="28.6" y="40.9">GND</text>
<text x="39.2" y="40.9">IN-</text>
<text x="48.1" y="40.9">OUT-</text>
<text x="60.3" y="40.9">GND</text>
<text x="64.8" y="41.5">Screw_Terminal_01x02</text>
<text x="74.4" y="39">J3</text>
<text x="89.5" y="41.5">GND</text>
<text x="103.5" y="39">J4</text>
<text x="103.5" y="41.5">Conn_01x02</text>
<text x="39.2" y="45.9">IN+</text>
<text x="48.1" y="45.9">OUT+</text>
<text x="84.5" y="47.9">GND</text>
<text x="95.1" y="47.9">Power</text>
<text x="38.5" y="53.6">V_Regulator_-_5v</text>
<text x="45" y="51">U11</text>
<text x="84.5" y="52.9">GND</text>
<text x="95.1" y="50.4">ACC</text>
<text x="95.1" y="52.9">GND</text>
<text x="102.2" y="49.1">U12</text>
<text x="102.2" y="51.7">RockerSwitch</text>
<text x="29.2" y="58.6">GND</text>
<text x="39.9" y="58.6">IN-</text>
<text x="48.7" y="58.6">OUT-</text>
<text x="61" y="58.6">GND</text>
<text x="212.6" y="59.3">U1</text>
<text x="39.9" y="63.7">IN+</text>
<text x="48.7" y="63.7">OUT+</text>
<text x="209.2" y="61.8">Teensy4.1</text>
<text x="178.8" y="70.1">GND</text>
<text x="192.2" y="70.1">GND</text>
<text x="230.7" y="66.3">VUSB</text>
<text x="232.6" y="70.1">VIN</text>
<text x="192.2" y="72.6">0_RX1_CRX2_CS1</text>
<text x="192.2" y="75.2">1_TX1_CTX2_MISO1</text>
<text x="192.2" y="77.7">2_OUT2</text>
<text x="216.8" y="77.7">23_A9_CRX1_MCLK1</text>
<text x="231.8" y="72.6">GND</text>
<text x="232.1" y="75.2">3V3</text>
<text x="245.1" y="72.6">GND</text>
<text x="116.1" y="81.5">U2</text>
<text x="192.2" y="80.2">3_LRCLK2</text>
<text x="192.2" y="82.8">4_BCLK2</text>
<text x="218.3" y="82.8">21_A7_RX5_BCLK1</text>
<text x="224.3" y="80.2">22_A8_CTX1</text>
<text x="111.6" y="86.6">12v</text>
<text x="118.9" y="87.9">PWM</text>
<text x="192.2" y="85.3">5_IN2</text>
<text x="192.2" y="87.9">6_OUT1D</text>
<text x="217.6" y="85.3">20_A6_TX5_LRCLK1</text>
<text x="225.5" y="87.9">19_A5_SCL</text>
<text x="85.5" y="91.7" transform="rotate(-90 85.5 91.7)">+</text>
<text x="101.3" y="90.4">GND</text>
<text x="111.6" y="90.4">GND</text>
<text x="111.6" y="94.2">OUTA</text>
<text x="118.8" y="95.5">DIR1</text>
<text x="118.8" y="91.7">DIR2</text>
<text x="192.2" y="92.9">8_TX2_IN1</text>
<text x="192.2" y="95.5">9_OUT1C</text>
<text x="192.2" y="90.4">7_RX2_OUT1A</text>
<text x="219.6" y="95.5">16_A2_RX4_SCL1</text>
<text x="219.9" y="92.9">17_A3_TX4_SDA1</text>
<text x="225.4" y="90.4">18_A4_SDA</text>
<text x="90.8" y="96.7">M1</text>
<text x="90.8" y="99.3">Motor_DC</text>
<text x="111.6" y="98">OUTB</text>
<text x="192.2" y="98">10_CS_MQSR</text>
<text x="192.2" y="100.6">11_MOSI_CTX1</text>
<text x="214.6" y="100.6">14_A0_TX3_SPDIF_OUT</text>
<text x="216" y="98">15_A1_RX3_SPDIF_IN</text>
<text x="116.1" y="103.1">U3</text>
<text x="192.2" y="103.1">12_MISO_MQSL</text>
<text x="192.2" y="105.6">3V3</text>
<text x="224.1" y="103.1">13_SCK_LED</text>
<text x="231.8" y="105.6">GND</text>
<text x="85.5" y="113.3" transform="rotate(-90 85.5 113.3)">+</text>
<text x="101.3" y="112">GND</text>
<text x="111.6" y="108.2">12v</text>
<text x="111.6" y="112">GND</text>
<text x="118.8" y="113.3">DIR2</text>
<text x="118.9" y="109.4">PWM</text>
<text x="192.2" y="108.2">24_A10_TX6_SCL2</text>
<text x="192.2" y="110.7">25_A11_RX6_SDA2</text>
<text x="192.2" y="113.3">26_A12_MOSI1</text>
<text x="219.5" y="113.3">39_MISO1_OUT1A</text>
<text x="228.7" y="110.7">40_A16</text>
<text x="228.7" y="108.2">41_A17</text>
<text x="90.8" y="118.3">M2</text>
<text x="111.6" y="115.8">OUTA</text>
<text x="111.6" y="119.6">OUTB</text>
<text x="118.8" y="117.1">DIR1</text>
<text x="192.2" y="115.8">27_A13_SCK1</text>
<text x="192.2" y="118.3">28_RX7</text>
<text x="224.4" y="115.8">38_CS1_IN1</text>
<text x="229.8" y="118.3">37_CS</text>
<text x="37.5" y="121.5">R1</text>
<text x="37.5" y="124.1">470</text>
<text x="51.4" y="121.5">R2</text>
<text x="51.4" y="124.1">100k</text>
<text x="90.8" y="120.9">Motor_DC</text>
<text x="116.7" y="126">U4</text>
<text x="192.2" y="120.9">29_TX7</text>
<text x="192.2" y="123.4">30_CRX3</text>
<text x="192.2" y="126">31_CTX3</text>
<text x="228.6" y="126">34_RX8</text>
<text x="228.9" y="123.4">35_TX8</text>
<text x="229.8" y="120.9">36_CS</text>
<text x="112.3" y="131">12v</text>
<text x="192.2" y="128.5">32_OUT1B</text>
<text x="226" y="128.5">33_MCLK2</text>
<text x="38.7" y="134.5">D1</text>
<text x="38.7" y="137.1">LED</text>
<text x="54" y="133.9">D2</text>
<text x="54" y="136.4">D_Photo</text>
<text x="86.1" y="136.1" transform="rotate(-90 86.1 136.1)">+</text>
<text x="102" y="134.8">GND</text>
<text x="112.3" y="134.8">GND</text>
<text x="119.4" y="136.1">DIR2</text>
<text x="119.6" y="132.3">PWM</text>
<text x="192.2" y="133.6">D-</text>
<text x="192.2" y="136.1">D+</text>
<text x="231.8" y="137.4">GND</text>
<text x="232.8" y="134.8">R-</text>
<text x="91.4" y="141.2">M3</text>
<text x="91.4" y="143.7">Motor_DC</text>
<text x="112.3" y="138.7">OUTA</text>
<text x="112.3" y="142.5">OUTB</text>
<text x="119.4" y="139.9">DIR1</text>
<text x="192.2" y="139.9">5V</text>
<text x="192.2" y="142.5">D-</text>
<text x="233.1" y="142.5">T-</text>
<text x="233.1" y="139.9">T+</text>
<text x="116.7" y="147.5">U5</text>
<text x="192.2" y="145">D+</text>
<text x="192.2" y="147.5">GND</text>
<text x="232.2" y="145">LED</text>
<text x="232.8" y="147.5">R+</text>
<text x="112.3" y="152.6">12v</text>
<text x="119.6" y="153.9">PWM</text>
<text x="192.2" y="150.1">GND</text>
<text x="207.2" y="150.7" transform="rotate(-90 207.2 150.7)">VBAT</text>
<text x="211" y="150.7" transform="rotate(-90 211 150.7)">3V3</text>
<text x="214.9" y="150.7" transform="rotate(-90 214.9 150.7)">GND</text>
<text x="218.7" y="150.7" transform="rotate(-90 218.7 150.7)">PROGRAM</text>
<text x="222.5" y="150.7" transform="rotate(-90 222.5 150.7)">ON_OFF</text>
<text x="86.1" y="157.7" transform="rotate(-90 86.1 157.7)">+</text>
<text x="102" y="156.4">GND</text>
<text x="112.3" y="156.4">GND</text>
<text x="112.3" y="160.2">OUTA</text>
<text x="119.4" y="161.5">DIR1</text>
<text x="119.4" y="157.7">DIR2</text>
<text x="50.4" y="162.6" transform="rotate(-90 50.4 162.6)">GND</text>
<text x="91.4" y="162.8">M4</text>
<text x="91.4" y="165.3">Motor_DC</text>
<text x="112.3" y="164.1">OUTB</text>
<text x="170.7" y="192">SW_SLIDE</text>
<text x="173.2" y="189.5">SW1</text>
<text x="17.5" y="203.4">Conn_01x03_Pin</text>
<text x="24.2" y="200.9">J6</text>
<text x="171.3" y="203.4">SW_SLIDE</text>
<text x="173.9" y="200.9">SW2</text>
<text x="102.9" y="206.6">J9</text>
<text x="102.9" y="209.1">Conn_01x04</text>
<text x="46.9" y="213">GND</text>
<text x="66.7" y="214.9">J7</text>
<text x="78" y="212.3">GND</text>
<text x="171.3" y="214.9">SW_SLIDE</text>
<text x="173.9" y="212.3">SW3</text>
<text x="30.3" y="218">GND</text>
<text x="66.7" y="217.4">Conn_01x10</text>
<text x="243.8" y="217.4">J2</text>
<text x="243.8" y="219.9">Conn_01x02</text>
<text x="171.3" y="226.3">SW_SLIDE</text>
<text x="173.9" y="223.7">SW4</text>
<text x="225.3" y="223.7">GND</text>
<text x="79.4" y="230.7">RaspberryPi</text>
<text x="83.9" y="228.2">J1</text>
<text x="245.1" y="233.9">J10</text>
<text x="23.5" y="239.6">GND</text>
<text x="38.7" y="239.6">J5</text>
<text x="93.4" y="239.6">GND</text>
<text x="172" y="238.4">SW_SLIDE</text>
<text x="174.5" y="235.8">SW5</text>
<text x="245.1" y="236.4">Conn_01x02</text>
<text x="38.7" y="242.2">Conn_01x06</text>
<text x="229.1" y="242.8">GND</text>
<text x="86.3" y="250.4">U10</text>
<text x="172.6" y="250.4">SW_SLIDE</text>
<text x="175.1" y="247.9">SW6</text>
<text x="68.2" y="257.3" transform="rotate(-90 68.2 257.3)">Conn_01x12</text>
<text x="70.7" y="252.6" transform="rotate(-90 70.7 252.6)">J8</text>
<text x="83.9" y="253">Compass</text>
<text x="87.8" y="257.4">SDA</text>
<text x="87.5" y="262.5">GND</text>
<text x="87.9" y="259.9">SCL</text>
<text x="98.4" y="262.5">GND</text>
<text x="172" y="263.1">SW_SLIDE</text>
<text x="174.5" y="260.6">SW7</text>
<text x="47.5" y="266.9">GND</text>
<text x="87.4" y="265">3.3v</text>
</g>
<g font-size="1.8" fill="#0000c2">
<text x="97.2" y="35.3">Voltmeter</text>
<text x="54" y="200.4">Ultrasonics</text>
<text x="22.9" y="215">Boost</text>
<text x="88.3" y="215.7">OpenMV</text>
<text x="31.1" y="230.9">Bluetooth</text>
<text x="51.4" y="235.3">Line</text>
</g>
<g font-size="1.8" fill="#a90000">
<text x="36.8" y="39.8">2</text>
<text x="54.5" y="39.8">4</text>
<text x="97.1" y="37.8">1</text>
<text x="97.1" y="40.4">2</text>
<text x="36.8" y="44.8">1</text>
<text x="54.5" y="44.8">3</text>
<text x="78" y="46.7">1</text>
<text x="78" y="44.2">2</text>
<text x="92.6" y="46.7">1</text>
<text x="92.6" y="49.3">2</text>
<text x="92.6" y="51.8">3</text>
<text x="37.4" y="57.5">2</text>
<text x="55.2" y="57.5">4</text>
<text x="37.4" y="62.6">1</text>
<text x="55.2" y="62.6">3</text>
<text x="238.1" y="65.2">49</text>
<text x="187.9" y="69">1</text>
<text x="187.9" y="71.5">2</text>
<text x="238.1" y="71.5">47</text>
<text x="238.1" y="69">48</text>
<text x="187.9" y="74">3</text>
<text x="187.9" y="76.6">4</text>
<text x="238.1" y="76.6">45</text>
<text x="238.1" y="74">46</text>
<text x="187.9" y="79.1">5</text>
<text x="187.9" y="81.7">6</text>
<text x="238.1" y="81.7">43</text>
<text x="238.1" y="79.1">44</text>
<text x="109.1" y="85.5">1</text>
<text x="109.1" y="89.3">2</text>
<text x="124.4" y="86.7">5</text>
<text x="187.9" y="84.2">7</text>
<text x="187.9" y="86.7">8</text>
<text x="187.9" y="89.3">9</text>
<text x="238.1" y="89.3">40</text>
<text x="238.1" y="86.7">41</text>
<text x="238.1" y="84.2">42</text>
<text x="87.7" y="91.5" transform="rotate(-90 87.7 91.5)">1</text>
<text x="109.1" y="93.1">6</text>
<text x="124.4" y="94.4">3</text>
<text x="124.4" y="90.6">4</text>
<text x="187.3" y="91.8">10</text>
<text x="187.3" y="94.4">11</text>
<text x="238.1" y="94.4">38</text>
<text x="238.1" y="91.8">39</text>
<text x="87.7" y="101.7" transform="rotate(-90 87.7 101.7)">2</text>
<text x="109.1" y="96.9">7</text>
<text x="187.3" y="96.9">12</text>
<text x="187.3" y="99.4">13</text>
<text x="187.3" y="102">14</text>
<text x="238.1" y="102">35</text>
<text x="238.1" y="99.4">36</text>
<text x="238.1" y="96.9">37</text>
<text x="109.1" y="107.1">1</text>
<text x="187.3" y="104.5">15</text>
<text x="187.3" y="107.1">16</text>
<text x="238.1" y="107.1">33</text>
<text x="238.1" y="104.5">34</text>
<text x="87.7" y="113.1" transform="rotate(-90 87.7 113.1)">1</text>
<text x="109.1" y="110.9">2</text>
<text x="124.4" y="112.1">4</text>
<text x="124.4" y="108.3">5</text>
<text x="187.3" y="109.6">17</text>
<text x="187.3" y="112.1">18</text>
<text x="238.1" y="112.1">31</text>
<text x="238.1" y="109.6">32</text>
<text x="109.1" y="114.7">6</text>
<text x="109.1" y="118.5">7</text>
<text x="124.4" y="116">3</text>
<text x="187.3" y="114.7">19</text>
<text x="187.3" y="117.2">20</text>
<text x="187.3" y="119.8">21</text>
<text x="238.1" y="119.8">28</text>
<text x="238.1" y="117.2">29</text>
<text x="238.1" y="114.7">30</text>
<text x="87.7" y="123.3" transform="rotate(-90 87.7 123.3)">2</text>
<text x="187.3" y="122.3">22</text>
<text x="187.3" y="124.8">23</text>
<text x="238.1" y="124.8">26</text>
<text x="238.1" y="122.3">27</text>
<text x="109.8" y="129.9">1</text>
<text x="125" y="131.2">5</text>
<text x="187.3" y="127.4">24</text>
<text x="238.1" y="127.4">25</text>
<text x="88.3" y="136" transform="rotate(-90 88.3 136)">1</text>
<text x="109.8" y="133.7">2</text>
<text x="109.8" y="137.5">6</text>
<text x="125" y="135">4</text>
<text x="187.3" y="132.5">66</text>
<text x="187.3" y="135">67</text>
<text x="238.1" y="136.3">64</text>
<text x="238.1" y="133.7">65</text>
<text x="109.8" y="141.4">7</text>
<text x="125" y="138.8">3</text>
<text x="187.3" y="138.8">55</text>
<text x="187.3" y="141.4">56</text>
<text x="187.3" y="143.9">57</text>
<text x="238.1" y="143.9">61</text>
<text x="238.1" y="141.4">62</text>
<text x="238.1" y="138.8">63</text>
<text x="88.3" y="146.1" transform="rotate(-90 88.3 146.1)">2</text>
<text x="187.3" y="146.4">58</text>
<text x="187.3" y="149">59</text>
<text x="238.1" y="146.4">60</text>
<text x="109.8" y="151.5">1</text>
<text x="109.8" y="155.3">2</text>
<text x="125" y="152.8">5</text>
<text x="206.1" y="155.6" transform="rotate(-90 206.1 155.6)">50</text>
<text x="209.9" y="155.6" transform="rotate(-90 209.9 155.6)">51</text>
<text x="213.7" y="155.6" transform="rotate(-90 213.7 155.6)">52</text>
<text x="217.6" y="155.6" transform="rotate(-90 217.6 155.6)">53</text>
<text x="221.4" y="155.6" transform="rotate(-90 221.4 155.6)">54</text>
<text x="88.3" y="157.6" transform="rotate(-90 88.3 157.6)">1</text>
<text x="109.8" y="159.1">6</text>
<text x="125" y="160.4">3</text>
<text x="125" y="156.6">4</text>
<text x="88.3" y="167.7" transform="rotate(-90 88.3 167.7)">2</text>
<text x="109.8" y="162.9">7</text>
<text x="60.3" y="203.6">1</text>
<text x="95.8" y="202.9">1</text>
<text x="27.2" y="206.1">1</text>
<text x="27.2" y="208.7">2</text>
<text x="60.3" y="206.1">2</text>
<text x="60.3" y="208.7">3</text>
<text x="95.8" y="205.5">2</text>
<text x="95.8" y="208">3</text>
<text x="27.2" y="211.2">3</text>
<text x="60.3" y="211.2">4</text>
<text x="60.3" y="213.7">5</text>
<text x="95.8" y="210.6">4</text>
<text x="60.3" y="216.3">6</text>
<text x="60.3" y="218.8">7</text>
<text x="60.3" y="221.4">8</text>
<text x="237.4" y="216.3">1</text>
<text x="237.4" y="218.8">2</text>
<text x="59.6" y="226.4">10</text>
<text x="60.3" y="223.9">9</text>
<text x="32.3" y="233.4">1</text>
<text x="87.6" y="233.4">4</text>
<text x="238.1" y="232.8">1</text>
<text x="32.3" y="236">2</text>
<text x="32.3" y="238.5">3</text>
<text x="60.3" y="237.2">1</text>
<text x="60.3" y="239.8">2</text>
<text x="87.6" y="238.5">2</text>
<text x="87.6" y="236">3</text>
<text x="238.1" y="235.3">2</text>
<text x="32.3" y="241">4</text>
<text x="32.3" y="243.6">5</text>
<text x="60.3" y="242.3">3</text>
<text x="60.3" y="244.9">4</text>
<text x="87.6" y="241">1</text>
<text x="32.3" y="246.1">6</text>
<text x="60.3" y="247.4">5</text>
<text x="60.3" y="249.9">6</text>
<text x="60.3" y="252.5">7</text>
<text x="60.3" y="255">8</text>
<text x="60.3" y="257.6">9</text>
<text x="92.6" y="256.3">4</text>
<text x="59.6" y="260.1">10</text>
<text x="59.6" y="262.6">11</text>
<text x="92.6" y="263.9">1</text>
<text x="92.6" y="261.4">2</text>
<text x="92.6" y="258.8">3</text>
<text x="59.6" y="265.2">12</text>
</g>
<g font-size="1.4" fill="#840000">
<text x="219.9" y="70">(3.6v</text>
<text x="224.8" y="70">to</text>
<text x="227.3" y="70">5.5v)</text>
<text x="220.1" y="75">(250mA</text>
<text x="227" y="75">max)</text>
</g>
</svg>
